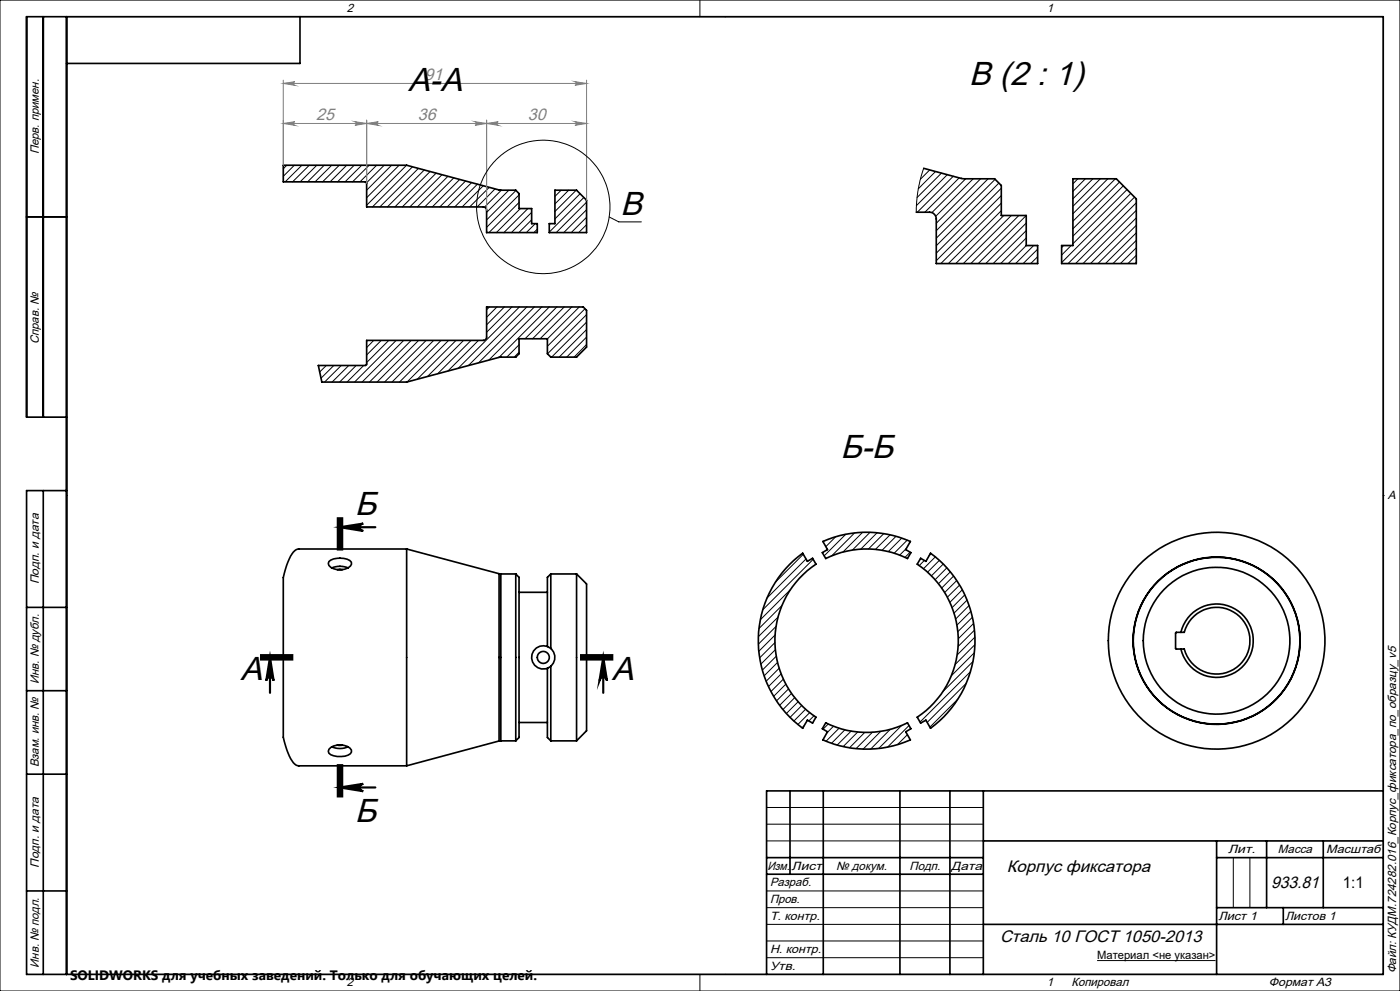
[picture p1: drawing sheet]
<svg xmlns="http://www.w3.org/2000/svg" width="420mm" height="297mm" viewBox="0 0 420 297" stroke-linecap="round" stroke-linejoin="round" font-family="sans-serif">
<g fill="none" stroke="#000" stroke-width=".5">
<path d="M13 5v120M20 5v287M90 5v14h-70M85 49.5h37l27.9 7.5h4.8l1 1v4.5h3.8v4.5h1.7v2.7h-15.2v-6.7a.96 .96 0 0 0-1-1h-35v-7.1l-.3-.4h-24.7zM166.5 57h6.5l3 3v9.7h-11.2v-2.7h1.7zM277.1 50.4l11.6 3.1 9.7 .1 2 2v9h7.5v9h3.4v5.4h-30.4v-13.4a2.05 2.05 0 0 0-2-2h-4M321.9 53.6h13l6 6v19.4h-22.4v-5.4h3.4zM8 65h12M95.5 109.5h14.3l.2-.4v-7.1h35a.96 .96 0 0 0 1-1v-9h29l1 1v11l-3 3h-7.8l-1-1v-4.5h-8.5v4.5l-1 1h-4.8l-27.9 7.5h-25.4zM20 125h-12v-120h407v287h-407v-145h12M13 147v145M98.7 168.3a5.7 5.7 0 0 1 6.7 .2 1.93 1.93 0 0 1-1.9 2.1 4.8 4.8 0 0 1-4.8-1.1l-.2-.6z"/>
<path d="M99.6 170.2a6.2 6.2 0 0 1 4.8 0M101.2 170.7h1.5M122 164.5v65M122 164.5h-32.3a3.7 3.7 0 0 0-2.9 3 18.7 18.7 0 0 0-1.8 10.2v38.6a17.7 17.7 0 0 0 3.4 12.7l1.3 .5h32.3M122 164.5l27.7 7.4M149.7 171.9l.5 .1M149.7 171.9v50.2M150.2 172v50M150.2 172h4.5M154.7 172l1 1v48l-1 1M154.7 172v50M155.7 177.5h8.5"/>
<path d="M165.2 172v22.3M165.2 172l-1 1v20.7M165.2 172h7.8M173 172v50M173 172l3 3v44l-3 3M236.9 169.2l3.9-3.4 1.4 2.4 1.6-.9 1 1.8a27.5 27.5 0 0 0 0 45.8l-1 1.8-1.6-.9-1.4 2.5a32.5 32.5 0 0 1-3.9-49.1zM246.9 162.3a32.5 32.5 0 0 1 26.2 0l-1.4 2.4 1.6 .9-1.1 1.8a27.6 27.6 0 0 0-24.5 0l-1-1.8 1.5-.9zM276.2 167.3l1.6 .9 1.4-2.4a32.4 32.4 0 0 1 0 52.5l-1.4-2.5-1.6 .9-1-1.8a27.5 27.5 0 0 0 0-45.8zM8 182h12M164.2 193.7a3.5 3.5 0 0 0-4.7 3.3 3.5 3.5 0 0 0 4.7 3.3M164.2 193.7l1 .6M165.2 199.7v22.3"/>
<path d="M165.2 194.3a3.5 3.5 0 0 1 0 5.4M165.2 199.7l-1 .6M352.7 189.6l2.6-.1a10 10 0 0 1 15.4-5.7 10 10 0 0 1 0 16.4 10 10 0 0 1-15.4-5.7l-2.6-.1zM354.3 189.5a11 11 0 0 1 16.9-6.6 11 11 0 0 1 0 18.2 11 11 0 0 1-16.9-6.6M8 207h12M155.7 216.5h8.5M164.2 200.3v20.7l1 1M247.7 216.6a27.6 27.6 0 0 0 24.5 0l1.1 1.8-1.6 .9 1.4 2.5a32.5 32.5 0 0 1-26.2 0l1.3-2.5-1.5-.9zM8 232h12M98.7 224.6a4.7 4.7 0 0 1 6.7 .2v.6a3.1 3.1 0 0 1-3 1.3 4.9 4.9 0 0 1-3.7-1l-.2-.5zM99.6 223.8a6.1 6.1 0 0 0 4.8 0M101.2 223.3h1.5"/>
<path d="M149.7 222.1l-27.7 7.4M150.2 222l-.5 .1M150.2 222h4.5M165.2 222h7.8M237 237v25M247 237v55M270 237v55M285 237v55M295 237v55M415 237h-185v55M230 257h65M295 252h120"/>
<path d="M365 252v40M365 257h50M380 252v20M397 252v20M8 267h12M230 262h65M295 277h120M365 272h50M385 272v5"/>
<circle cx="163" cy="197" r="1.8"/>
<circle cx="365" cy="192" r="25.1"/>
<circle cx="365" cy="192" r="22"/>
<circle cx="365" cy="192" r="25"/>
<circle cx="365" cy="192" r="32.5"/>
</g>
<g fill="none" stroke="#000" stroke-width=".3">
<path d="M0 0h420v297h-420zM20 5h395v287h-395zM210 0v5M217.5 5h.1M86 49.5l-1 1.1M88.3 49.5l-3.3 3.3M90.6 49.5l-5.1 5M92.8 49.5l-5 5M95 49.5l-5 5M97.3 49.5l-5 5M99.5 49.5l-5 5M101.8 49.5l-5 5"/>
<path d="M104 49.5l-5 5M106.3 49.5l-5.1 5M108.5 49.5l-5 5M110.7 49.5l-4.9 5M113 49.5l-5 5M115.3 49.5l-5.3 5.3M117.5 49.5l-7.5 7.5M119.7 49.5l-9.7 9.8M122 49.5l-12 12M123.8 50l-12.1 12M125.5 50.5l-11.6 11.5M127.3 50.9l-11.1 11.1"/>
<path d="M129 51.4l-10.5 10.6M130.8 51.9l-10.1 10.1M132.6 52.3l-9.7 9.7M134.4 52.8l-9.2 9.2M136.1 53.3l-8.7 8.7M137.9 53.8l-8.2 8.2M139.7 54.3l-7.8 7.7M141.5 54.7l-7.3 7.3M143.2 55.2l-6.8 6.8M145 55.7l-6.4 6.3M146.8 56.2l-5.9 5.8M148.5 56.6l-5.3 5.4"/>
<path d="M150.4 57l-5.1 5.1M152.6 57l-6.6 6.7M154.8 57.1l-8.8 8.8M155.7 58.4l-9.7 9.8M168.3 57l-1.8 1.9M170.6 57l-4.1 4.1M172.9 57l-6.4 6.4M174 58.1l-7.5 7.5M175.2 59.2l-10.4 10.4M277.1 50.5l-1.7 6.3-.4 3.7-.1 3.1M278.9 50.9l-2.8 2.8M280.7 51.4l-5.2 5.2"/>
<path d="M282.4 51.9l-7.3 7.3M284.2 52.3l-9.3 9.3M286 52.8l-10.8 10.8M287.8 53.3l-10.3 10.3M289.7 53.6l-10.1 10.1M292 53.6l-11.3 11.2M294.2 53.6l-13.3 13.3M296.4 53.6l-15.5 15.5M298.5 53.8l-17.6 17.6M299.6 54.9l-18.7 18.8M300.4 56.4l-19.5 19.5M300.4 58.6l-19.5 19.5"/>
<path d="M323.4 53.6l-1.5 1.5M325.6 53.6l-3.7 3.8M327.9 53.6l-6 6M330.1 53.6l-8.2 8.2M332.4 53.6l-10.5 10.5M334.6 53.6l-12.7 12.7M335.8 54.6l-13.9 14M337 55.7l-15.1 15.1M338.1 56.8l-16.2 16.3M339.2 58l-20.7 20.7M340.4 59.1l-20 19.9M155.7 60.7l-9 9"/>
<path d="M156.1 62.5l-7.2 7.2M158.4 62.5l-7.2 7.2M159.5 63.6l-6.1 6.1M159.5 65.9l-3.9 3.8M160.6 67l-2.7 2.7M161.2 68.7l-1 1M165.1 67l-.3 .3M176 60.6l-9.1 9.1M176 62.9l-6.9 6.8M176 65.1l-4.6 4.6M176 67.3l-2.4 2.4M176 69.6l-.1 .1"/>
<path d="M300.4 60.9l-18.1 18.1M300.4 63.1l-15.9 15.9M301.1 64.6l-14.4 14.4M303.4 64.6l-14.4 14.4M305.6 64.6l-14.3 14.4M307.9 73.6l-5.4 5.4M307.9 64.6l-14.4 14.4M307.9 66.8l-12.2 12.2M307.9 69.1l-9.9 9.9M307.9 71.3l-7.7 7.7M310.1 73.6l-5.4 5.4M311.3 74.7l-4.3 4.3"/>
<path d="M311.3 76.9l-2.1 2.1M319.1 73.6l-.6 .6M321.3 73.6l-2.8 2.8M340.9 60.8l-18.2 18.2M340.9 63l-16 16M340.9 65.3l-13.7 13.7M340.9 67.5l-11.5 11.5M340.9 69.8l-9.3 9.2M340.9 72l-7 7M340.9 74.3l-4.8 4.7M340.9 76.5l-2.5 2.5M340.9 78.7l-.3 .3"/>
<path d="M146.8 92l-.8 .8M149.1 92l-3.1 3.1M151.3 92l-5.3 5.4M153.6 92l-7.6 7.6M155.8 92l-18.4 18.4M158 92l-17.5 17.6M160.3 92l-16.7 16.7M162.5 92l-15.9 15.9M164.8 92l-15.1 15.1M167 92l-9.5 9.5M169.3 92l-9.5 9.5M171.5 92l-9.5 9.5"/>
<path d="M173.8 92l-9.6 9.6M175.5 92.5l-11.3 11.3M176 94.3l-11.7 11.7M176 96.6l-10.5 10.4M176 98.8l-8.3 8.2M95.6 109.5l-.1 .1M97.9 109.5l-2 2M100.2 109.5l-3.9 3.8M102.4 109.5l-5 5M104.6 109.5l-5 5M106.9 109.5l-5 5M109.1 109.5l-5 5"/>
<path d="M112.1 102l-2.1 2.2M114.4 102l-4.4 4.4M116.6 102l-6.6 6.7M118.9 102l-12.5 12.5M121.1 102l-12.5 12.5M123.4 102l-12.6 12.5M125.6 102l-12.5 12.5M127.8 102l-12.4 12.5M130.1 102l-12.5 12.5M132.3 102l-12.5 12.5M134.6 102l-12.5 12.5M136.8 102l-11.6 11.7"/>
<path d="M139.1 102l-10.9 10.9M141.3 102l-10 10M143.5 102l-9.1 9.2M155.7 103.3l-3.7 3.7M155.7 105.5l-1.4 1.5M176 101l-6 6M176 103.3l-3.8 3.7M20 148.5h.1M256.4 159.7l-6.9 6.9M258.8 159.5l-5.9 5.9M261 159.5l-5.3 5.3M263.1 159.7l-4.9 4.9"/>
<path d="M265.1 159.9l-4.6 4.6M415 148.5h.1M237.2 176.7l-9.1 9M241 166.1l-8.4 8.4M241.8 167.5l-11.7 11.7M243.9 167.6l-15.1 15.2M244.8 169.1l-.1 .1M247.2 162.1l-.3 .3M250.7 160.9l-2.9 2.9M253.7 160.1l-6.4 6.5M267 160.3l-4.4 4.3M268.8 160.7l-4.2 4.2"/>
<path d="M270.5 161.3l-4 4M271.9 164.4l-2 2M272.2 161.9l-3.9 3.9M273 165.5l-1.5 1.5M277.3 168l-1.5 1.5M279.4 165.9l-.7 .6M280.6 166.9l-3.6 3.6M281.8 168l-3.5 3.5M283 169l-3.6 3.6M284.1 170.2l-3.6 3.5M285.1 171.4l-3.5 3.5M286.1 172.6l-3.6 3.6"/>
<path d="M287 174l-3.6 3.6M287.9 175.4l-3.7 3.6M288.7 176.8l-3.7 3.7M289.4 178.3l-3.8 3.8M290.1 179.8l-3.9 4M232.5 192.6l-4.6 4.6M232.6 190.3l-5 4.9M232.6 194.7l-4.4 4.4M232.8 187.7l-5.3 5.4M232.9 196.7l-4.2 4.1M233.3 198.5l-4.1 4.1M233.4 184.9l-5.9 5.9"/>
<path d="M234.6 181.5l-6.9 6.9M290.7 181.5l-4 4M291.3 183.2l-4.2 4.2M291.7 185l-4.4 4.3M291.9 198.3l-9.1 9.1M292.1 186.9l-4.6 4.5M292.3 195.6l-6.9 6.9M292.3 188.9l-4.9 4.8M292.5 191l-5.3 5.3M292.5 193.2l-5.9 5.9M233.8 200.3l-4 3.9M234.4 202l-3.9 3.8"/>
<path d="M235 203.5l-3.7 3.8M235.8 205l-3.7 3.7M236.6 206.4l-3.7 3.7M237.5 207.8l-3.6 3.6M238.4 209.1l-3.5 3.6M239.4 210.3l-3.5 3.6M240.5 211.5l-3.5 3.5M241.2 217.5l-.6 .6M241.7 212.5l-3.5 3.6M242.9 213.6l-3.5 3.5M244.2 214.5l-1.6 1.6M248.5 217l-1.6 1.5"/>
<path d="M250 217.7l-1.9 1.9M251.7 218.3l-3.9 3.8M253.5 218.7l-4.1 4.1M255.3 219.1l-4.2 4.2M257.3 219.4l-4.4 4.4M259.4 219.5l-4.6 4.6M261.7 219.5l-4.9 4.9M264.2 219.2l-5.3 5.3M267.1 218.6l-5.9 5.9M270.5 217.4l-6.9 6.9M272.7 217.4l-6.4 6.5M275.3 214.8l-.1 .2"/>
<path d="M287.3 209.5l-8.3 8.4M289.9 204.8l-11.7 11.7M291.1 201.3l-15.1 15.1M272.2 220.2l-3 3M273 221.6l-.2 .3M230 242h65M230 247h65M230 252h65M370 257v15M375 257v15M230 267h65M230 272h65"/>
<path d="M230 277h65M210 292v5M217.5 292h.1M230 282h65M230 287h65"/>
</g>
<g fill="none" stroke="#000" stroke-width=".65" stroke-linecap="butt">
<path d="M101.4 155v10zM102 158l7-1.1a1.11 1.11 0 0 0-1.1 1.1 1.11 1.11 0 0 0 1.1 1.1zM102 155v10M102.7 155v10M78 197h10M78 197.7h10M78 196.4h10M81 197l1.1 7a1.11 1.11 0 0 0-1.1-1 1.11 1.11 0 0 0-1.1 1zM174 196.4h10zM174 197h10M174 197.7h10M181 197l1.1 7a1.13 1.13 0 0 0-1.1-1 1.13 1.13 0 0 0-1.2 1z"/>
<path d="M101.4 229v10M102 236l7-1.1a1.11 1.11 0 0 0-1.1 1.1 1.11 1.11 0 0 0 1.1 1.1zM102 229v10M102.7 229v10"/>
</g>
<path d="M102 158h10.6M81 197v10.6M181 197v10.6M102 236h10.6" fill="none" stroke="#000" stroke-width=".65"/>
<path d="M102 158l7-1.1a1.11 1.11 0 0 0-1.1 1.1 1.11 1.11 0 0 0 1.1 1.1zM81 197l1.1 7a1.11 1.11 0 0 0-1.1-1 1.11 1.11 0 0 0-1.1 1zM181 197l1.1 7a1.13 1.13 0 0 0-1.1-1 1.13 1.13 0 0 0-1.2 1zM102 236l7-1.1a1.11 1.11 0 0 0-1.1 1.1 1.11 1.11 0 0 0 1.1 1.1z" fill="#000"/>
<path d="M85 37l3.5-.5a.55 .55 0 0 0-.5 .5 .55 .55 0 0 0 .5 .6zM85 36v13.5M85 37h25M110 36v18.9" fill="none" stroke="#808080" stroke-width=".3"/>
<path d="M85 37l3.5-.5a.55 .55 0 0 0-.5 .5 .55 .55 0 0 0 .5 .6z" fill="#808080"/>
<path d="M106.5 36.5l3.5 .5-3.5 .6a.55 .55 0 0 0 .5-.6 .55 .55 0 0 0-.5-.5z" fill="none" stroke="#808080" stroke-width=".3"/>
<path d="M106.5 36.5l3.5 .5-3.5 .6a.55 .55 0 0 0 .5-.6 .55 .55 0 0 0-.5-.5z" fill="#808080"/>
<path d="M110 37l3.5-.5a.55 .55 0 0 0-.5 .5 .55 .55 0 0 0 .5 .6zM110 36v18.9M110 37h36M146 36v27" fill="none" stroke="#808080" stroke-width=".3"/>
<path d="M110 37l3.5-.5a.55 .55 0 0 0-.5 .5 .55 .55 0 0 0 .5 .6z" fill="#808080"/>
<path d="M142.5 36.5l3.5 .5-3.5 .6a.55 .55 0 0 0 .5-.6 .55 .55 0 0 0-.5-.5z" fill="none" stroke="#808080" stroke-width=".3"/>
<path d="M142.5 36.5l3.5 .5-3.5 .6a.55 .55 0 0 0 .5-.6 .55 .55 0 0 0-.5-.5z" fill="#808080"/>
<path d="M146 37l3.5-.5a.55 .55 0 0 0-.5 .5 .55 .55 0 0 0 .5 .6zM146 36v27M146 37h30M176 36v24" fill="none" stroke="#808080" stroke-width=".3"/>
<path d="M146 37l3.5-.5a.55 .55 0 0 0-.5 .5 .55 .55 0 0 0 .5 .6z" fill="#808080"/>
<path d="M172.5 36.5l3.5 .5-3.5 .6a.55 .55 0 0 0 .5-.6 .55 .55 0 0 0-.5-.5z" fill="none" stroke="#808080" stroke-width=".3"/>
<path d="M172.5 36.5l3.5 .5-3.5 .6a.55 .55 0 0 0 .5-.6 .55 .55 0 0 0-.5-.5z" fill="#808080"/>
<path d="M85 25l3.5-.5a.55 .55 0 0 0-.5 .5 .55 .55 0 0 0 .5 .6zM85 24v25.5M85 25h91M176 24v36" fill="none" stroke="#808080" stroke-width=".3"/>
<path d="M85 25l3.5-.5a.55 .55 0 0 0-.5 .5 .55 .55 0 0 0 .5 .6z" fill="#808080"/>
<path d="M172.5 24.5l3.5 .5-3.5 .6a.55 .55 0 0 0 .5-.6 .55 .55 0 0 0-.5-.5z" fill="none" stroke="#808080" stroke-width=".3"/>
<path d="M172.5 24.5l3.5 .5-3.5 .6a.55 .55 0 0 0 .5-.6 .55 .55 0 0 0-.5-.5z" fill="#808080"/>
<g fill="none" stroke="#000" stroke-width=".3">
<path d="M182.7 65l2.9 1.5h6.8M329.1 287.9h35.6"/>
<circle cx="163" cy="62" r="20"/>
</g>
<g font-size="10">
<text x="122.5" y="27.1">А-А</text>
<text x="290.8" y="25.3">В (2 : 1)</text>
<text x="186.1" y="64.4">В</text>
<text x="252.1" y="137.1">Б-Б</text>
<text x="106.4" y="154.3">Б</text>
<text x="72.1" y="203.9">А</text>
<text x="183.5" y="203.9">А</text>
<text x="106.4" y="246.4">Б</text>
</g>
<g font-size="5" fill="#808080">
<text x="127.3" y="23.9">91</text>
<text x="94.8" y="35.9">25</text>
<text x="125.3" y="35.9">36</text>
<text x="158.3" y="35.9">30</text>
</g>
<g font-size="5">
<text x="302" y="261.4">Корпус фиксатора</text>
<text x="381.3" y="266">933.81</text>
<text x="300" y="282.4">Сталь 10 ГОСТ 1050-2013</text>
</g>
<text font-size="4.8" x="402.9" y="266">1:1</text>
<text font-size="4.1" x="21" y="293.7">SOLIDWORKS для учебных заведений. Только для обучающих целей.</text>
<g font-size="3.6">
<text x="104" y="3.6">2</text>
<text x="314" y="3.6">1</text>
<text x="11.6" y="46.3" transform="rotate(-90 11.6 46.3)">Перв. примен.</text>
<text x="11.6" y="103.2" transform="rotate(-90 11.6 103.2)">Справ. №</text>
<text x="416.4" y="149.6">A</text>
<text x="11.6" y="175.1" transform="rotate(-90 11.6 175.1)">Подп. и дата</text>
<text x="11.6" y="205" transform="rotate(-90 11.6 205)">Инв. № дубл.</text>
<text x="11.6" y="230" transform="rotate(-90 11.6 230)">Взам. инв. №</text>
<text x="368.4" y="255.6">Лит.</text>
<text x="383.4" y="255.6">Масса</text>
<text x="397.8" y="255.6">Масштаб</text>
<text x="11.6" y="260.1" transform="rotate(-90 11.6 260.1)">Подп. и дата</text>
<text x="230.2" y="260.6">Изм.</text>
<text x="237.5" y="260.6">Лист</text>
<text x="250.9" y="260.6">№ докум.</text>
<text x="272.9" y="260.6">Подп.</text>
<text x="285.4" y="260.6">Дата</text>
<text x="231" y="265.6">Разраб.</text>
<text x="231" y="275.6">Т. контр.</text>
<text x="231" y="270.6">Пров.</text>
<text x="365.5" y="275.6">Лист 1</text>
<text x="385.5" y="275.6">Листов 1</text>
<text x="231" y="285.6">Н. контр.</text>
<text x="11.6" y="290" transform="rotate(-90 11.6 290)">Инв. № подл.</text>
<text x="231" y="290.6">Утв.</text>
<text x="418.9" y="291.8" transform="rotate(-90 418.9 291.8)">Файл: КУДМ.724282.016_Корпус_фиксатора_по_образцу_v5</text>
<text x="104" y="295.6">2</text>
<text x="314" y="295.6">1</text>
<text x="321.5" y="295.6">Копировал</text>
<text x="380.7" y="295.6">Формат А3</text>
</g>
<text font-size="3.4" x="329.1" y="287.5">Материал &lt;не указан&gt;</text>
</svg>
